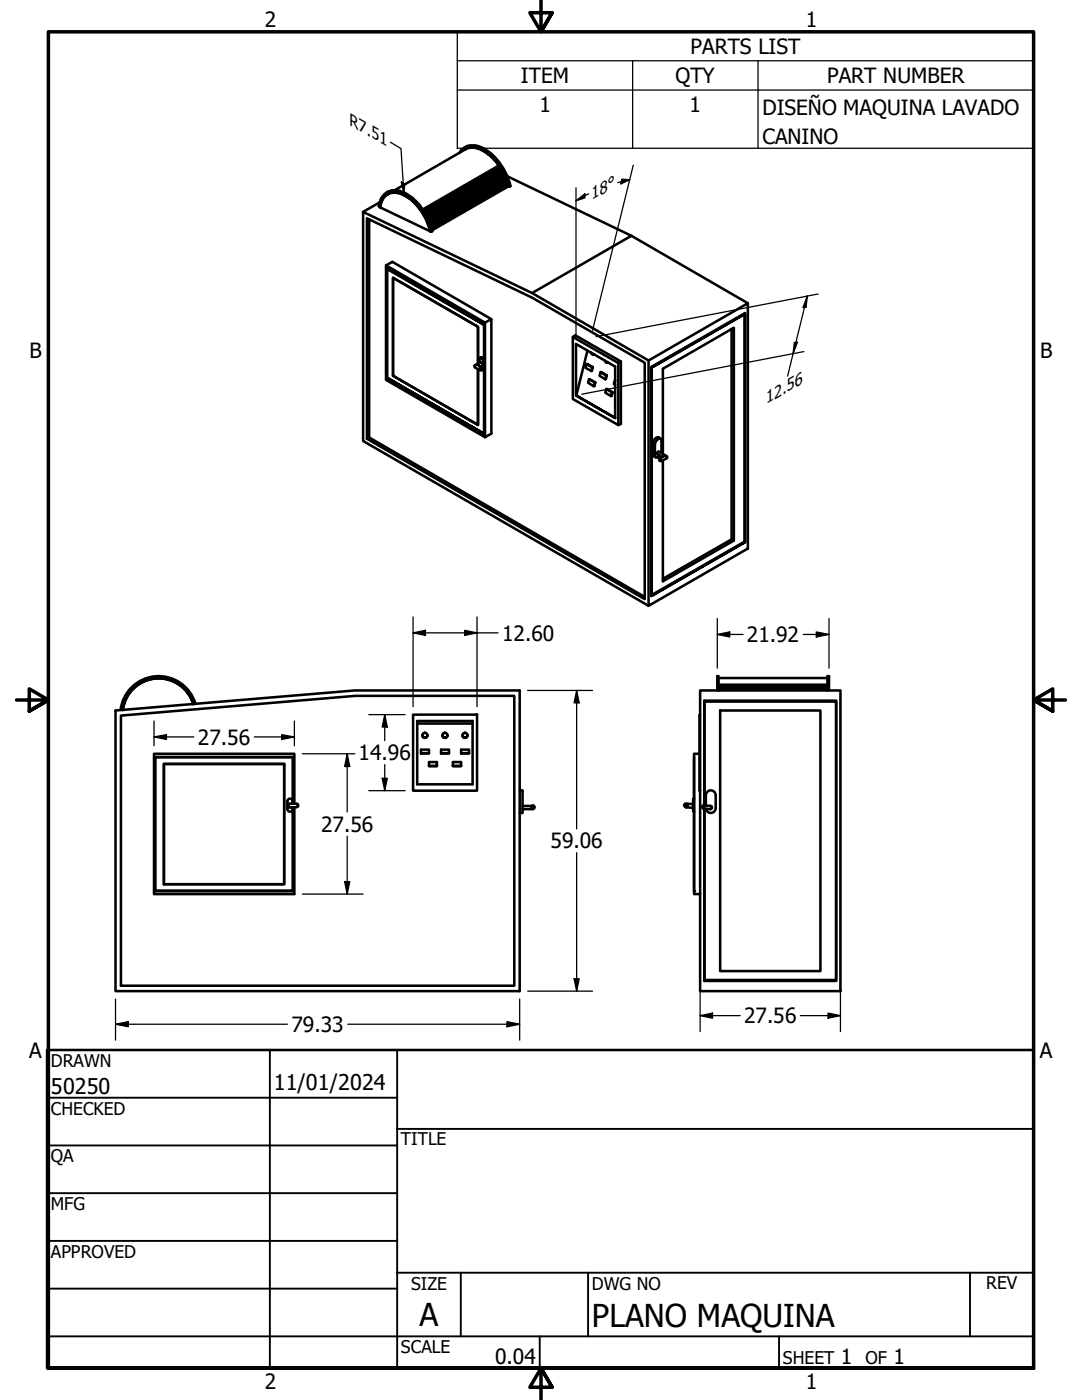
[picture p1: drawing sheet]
<svg xmlns="http://www.w3.org/2000/svg" width="216mm" height="279mm" viewBox="0 0 216 279" stroke-linecap="round" stroke-linejoin="round" font-family="sans-serif">
<!-- layer: Visible (ANSI) -->
<g fill="none" stroke="#000" stroke-width=".51">
<path d="M76.7 39.3a3 3 0 0 1 3.8-.4 10.8 10.8 0 0 1 5.2 6.6l.2 .7-10-4.8 .2-1.2zM77.2 38.4a3.8 3.8 0 0 1 4.1 .4 12.1 12.1 0 0 1 5 7.3l-.4 .1M77.5 38.7h-.1M91.6 30.5a3.1 3.1 0 0 1 4.5-.8 11.5 11.5 0 0 1 5.6 7.6M92.6 29.5a4.1 4.1 0 0 1 4.7 .6 12.3 12.3 0 0 1 4.6 7l-.5 .1M92.8 29.8a3.9 3.9 0 0 1 4.5 1l1 .8 1.2 1.5M92.9 29.8l-14.2 8.2M99.8 33.4l.1 .3M99.8 33.4l-.2-.4-15.2 8.8M100.1 34l-.2-.3-15.1 8.7M100.1 34l.2 .4M100.3 34.3l.2 .4-15.2 8.7"/>
<path d="M100.5 34.7v.1M100.6 34.8l.2 .3-15.2 8.8M100.7 35.2l.1 .1M100.8 35.3l-15.1 8.8M100.8 35.3l-15.2 8.7M100.8 35.3l.2 .3-15.2 8.8M100.9 35.7l.1 .2M101 35.9l.2 .4-15.2 8.7M101.2 36.3v.1M101.2 36.4l.1 .4-15.1 8.7M101.2 35.2l24.8 11.9M101.3 36.8l.1 .4"/>
<path d="M101.4 37.2l-15.1 8.7M72.5 42.3v45.7l56.9 32.9M72.5 42.3l33.7 16.2 23.2 13.4M73.7 43.8v43.5l-.5 .3v-44l33 15.8 22.5 13v47.2l-55.5-32M75.8 40.4l-3.3 1.9M75.9 41.3l-.3-.2a3.2 3.2 0 0 1 2.8-3 7.5 7.5 0 0 1 5.6 3.6l1.5 2.6 .6 1.9M77 53l1.3-.7 19.7 11.4v22.9l-1.2 .6-19.8-11.4v-22.8l19.8 11.4v22.8M77.2 53.5l19.4 11.3-19.4-11.3v21.9l19.4 11.3M77.2 53.7v21.7v-21.7l19.4 11.1v21.8M78.4 55.4v19.6l17 9.8v-11.1v11.1l-17-9.8v-19.6l17 9.8v7.4v-7.4zM84.6 42.2l15.2-8.8zM85 42.7l15.1-8.7z"/>
<path d="M85.2 43.1l15.1-8.8zM85.4 43.6l15.2-8.8zM85.9 44.6l15.1-8.7zM86 45.1l15.2-8.7zM106.2 58.5l19.8-11.4 23.2 13.4M77.2 75.4l19.4 11.2zM95.5 73l.7 .3a.37 .37 0 0 1 .1 .6 .37 .37 0 0 1-.6 0l-.9-.6-.1-.3 1.4-.7 .2 .6-.5 .3M95.7 72.4v-.8a.32 .32 0 0 1 .4-.2 .32 .32 0 0 1 .2 .4v1.7M95.8 71.4a.52 .52 0 0 1 .6 .1 .52 .52 0 0 1 .2 .5v1.3l-.2 .2M96.6 64.8v21.9zM98 63.7l-1.2 .7M114.3 67.2l.5-.3 9.1 5.2v12.5l-.5 .2-9.1-5.2z"/>
<path d="M114.3 67.2l9.1 5.3 .5-.4M114.9 78.9v-10.3l7.8 4.6v10.2l-7.8-4.5 7.8 4.5M117 72.6l1.3 .7zM117 72.6l-.2 .8 1.2 .6M117.2 70l-2.2 8.9M117.5 75.7l1.3 .6-.3 .8-1.2-.7 .2-.7 1.3 .6M117.9 70.4l.3 .3h.3M118.2 73.3l-.2 .7 .3-.7M118.4 70.7h.2M118.7 76.3l-.2 .8M119.8 74.3l.2-.1 1.1 .7zM119.8 74.3l-.2 .7 1.2 .7"/>
<path d="M120.7 71.9l.2 .4h.4l-.1 .1M121 77.7l1.2 .6-.3 .8-1.1-.7 .2-.7 .1-.1 1.1 .7M121 74.9l-.2 .8 .3-.8M122.1 78.3l-.2 .8M122.7 75.9l-.2 .7 .2 .2M122.7 75.9h.1M123.4 72.5v12.3M129.4 71.9l19.8-11.4v49l-19.8 11.4zM130 73.3v45.4zM130 73.3l18.6-10.6zM146 65.7v41.9l.4 .3-14.1 8.1v-24.2M148.6 62.7v45.4l-18.6 10.6"/>
<path d="M148.7 62.5l-18.7 10.7v45.7l18.7-10.7-18.7 10.7M73.7 87.3l55 31.8M132 90.4v-2.5l-.6-.6a1.01 1.01 0 0 0-1.1 1v2.6l.6 .4h.3l.4-.4M132.3 90.6v-17l14.1-8.2v42.5M132.4 91.1l-.7 .3a.32 .32 0 0 0-.1 .4 .32 .32 0 0 0 .4 .2l1-.6a.24 .24 0 0 0 .2-.2 .24 .24 0 0 0-.2-.2l-1.6-.9-.2 .1v.5l.9 .5M146 107.6l-13.7 7.9M148.7 108.2v-45.7v45.7M36 136.8a7.3 7.3 0 0 0-11.5 4.9M36.3 137l.2 .2M36.8 137.5l.2 .3M37.3 138.1l.1 .1M37.4 138.1v.1"/>
<path d="M37.6 138.5l.1 .1M37.9 139l.1 .2M38.2 139.5l.1 .2M38.3 139.6v.1M139.7 137.8h28v60h-28zM143.1 137.8v-2.9h.3v2.9M143.4 135.3h21.7M143.4 137.4h21.7M143.4 137h21.7M165.1 137.7h-21.7v.1M165.1 137.2h-21.7v.3h21.7M165.1 136.7h-21.7v.3h21.7"/>
<path d="M165.1 137.8v-2.9h.3v2.9M23.1 141.8l47.7-4h32.9v60h-80.6zM24.1 142.8l46.8-3.9h31.7v57.8h-78.5zM24.1 141.6l.4 .1M32.7 152.5h24v24h-24zM38.4 140.1l.2 .4a7.2 7.2 0 0 0-7.5-5.1 7.2 7.2 0 0 0-6.6 6.3M38.4 140h.1M38.6 140.5h.1M38.6 140.5a7.3 7.3 0 0 0-7.6-5.2 7.3 7.3 0 0 0-6.6 6.4M39 140.4a7.7 7.7 0 0 0-8-5.4 7.7 7.7 0 0 0-6.9 6.6M39 140.4l-.4 .1M57.3 159.9v1.5a.54 .54 0 0 0 .6 .6 .54 .54 0 0 0 .5-.6"/>
<path d="M57.3 159.9a.54 .54 0 0 1 .6-.5 .54 .54 0 0 1 .5 .5M58.4 159.9v.5M82.4 142.6h12.8v15.2h-12.8zM83.2 143.9h11.1v12.6h-11.1zM83.2 144.4h11.1M84 150.3v-.7h1.6v.8h-1.6l1.6-.1M84.3 146.7a.51 .51 0 0 0 .5 .6 .51 .51 0 0 0 .5-.6M85.6 152.8l1.6 .1h-1.6v-.8h1.6v.7M88 150.3v-.7h1.6v.8h-1.6l1.6-.1M88.3 146.7a.51 .51 0 0 0 .5 .6 .51 .51 0 0 0 .5-.6M90.4 152.8l1.6 .1h-1.6v-.8h1.6v.7M92 150.3v-.7h1.6v.8h-1.6l1.6-.1"/>
<path d="M92.3 146.7a.51 .51 0 0 0 .5 .6 .51 .51 0 0 0 .5-.6M103.7 157.7h.5M104.2 157.7l.1 .1M104.3 157.9l-.1 4.3M138.5 151.1v26.8M138.5 159.4h-.2v2.5h.2M139.6 150.4h-1.1v28h1.2M139.7 142.6h-.1v15.2h.1M143.7 141.8h20v52h-20zM57.9 161.1h1.2a.35 .35 0 0 0 .4-.3 .35 .35 0 0 0-.4-.4h-1.3a.4 .4 0 0 0-.3 .6 .4 .4 0 0 0 .7 .1M58.4 161.1v.3M58.4 160.4v-9.3h-27.4v26.6h27.4v-16.6"/>
<path d="M58.5 160.4v-9.3h-27.6v26.8h27.6v-16.8M58.7 160.4v-10h-28v28h28v-17.3M103.7 162.2h.5M104.3 160.8h1.8M106 161.1a.33 .33 0 0 1 .4-.3 .33 .33 0 0 1 .3 .3 .33 .33 0 0 1-.3 .3l-2.1 .1M136.8 161.1l1.5 .1M136.9 160.4l1.4 .1M140.1 160.9l.3-.2 1.5 .1 .1 .2v.3l-.2 .2-1.5-.1-.2-.3M140.2 160.9v.2M140.5 160.7v-20.9h26.4v56h-26.4v-34.4M140.6 160.8v-20.8h26.2v55.6h-26.2v-34.2M140.8 160.8v-2.1a.98 .98 0 0 1 1-1 .98 .98 0 0 1 1 1v2.5"/>
<path d="M142.8 161.3a.98 .98 0 0 1-.9 .9 .98 .98 0 0 1-1-.8"/>
<circle cx="84.8" cy="146.7" r=".47"/>
<circle cx="88.8" cy="146.7" r=".47"/>
<circle cx="92.8" cy="146.7" r=".47"/>
<circle cx="136.9" cy="160.8" r=".35"/>
</g>
<g fill="#000">
<circle cx="100.3" cy="34.4" r=".25"/>
<circle cx="100.5" cy="34.8" r=".25"/>
<circle cx="101" cy="35.9" r=".25"/>
<circle cx="101.2" cy="36.4" r=".25"/>
<circle cx="85.9" cy="46.2" r=".25"/>
<circle cx="78.4" cy="75" r=".25"/>
<circle cx="36.5" cy="137.2" r=".25"/>
<circle cx="36.8" cy="137.5" r=".25"/>
<circle cx="37.1" cy="137.7" r=".25"/>
<circle cx="37.3" cy="138" r=".25"/>
<circle cx="37.7" cy="138.5" r=".25"/>
<circle cx="37.7" cy="138.6" r=".25"/>
<circle cx="37.9" cy="138.9" r=".25"/>
<circle cx="38" cy="139.1" r=".25"/>
<circle cx="38.2" cy="139.5" r=".25"/>
<circle cx="24.5" cy="141.7" r=".25"/>
<circle cx="138.5" cy="177.9" r=".25"/>
</g>
<!-- layer: Visible Narrow (ANSI) -->
<g fill="none" stroke="#000" stroke-width=".38">
<path d="M94.9 72.8h.2l-.3 .2v.3M95.5 73l-.4-.2h.5l.1 .3M95.8 73.7a.2 .2 0 0 1 .3-.1 .2 .2 0 0 1 0 .3 .2 .2 0 0 1-.3-.1zM96 73.9h.1M96.2 73.3a.37 .37 0 0 0-.4 .1 .37 .37 0 0 0-.1 .5M96.6 72l-.2 .1M96.6 73.2l-.2 .1M130.2 90.6l.4 .2M130.2 88.5l.4 .3M130.6 88.8h.1M130.6 90.8h.1M130.6 90.8l.2 .4"/>
<path d="M130.6 88.8v2M130.7 90.8a.45 .45 0 0 0 .4 .5 .45 .45 0 0 0 .5-.4M130.7 88.8a1.08 1.08 0 0 1 1.1-1.2l.2 .3v2.2M130.7 88.8v2M131.6 91.7l.2 .1-.1 .1zM131.7 91.4l.3 .3v.3M131.8 87.5a1.18 1.18 0 0 0-1.2 1.3M132 90v.4M132.4 91.1l.4-.1h-.5l-.1 .2M133 91h-.2l.1 .1a.24 .24 0 0 1 .2 .2 .24 .24 0 0 1-.1 .2"/>
</g>
<circle cx="132" cy="88" r=".19" fill="#000"/>
<!-- layer: Symbol (ANSI) -->
<path d="M91.2 12.1v-5.7h115v5.7M91.2 12.1h115v5.9M91.2 12.1v17.5h115v-11.6M91.2 18h115M126.2 12.1v17.5M151.3 12.1v17.5" fill="none" stroke="#000" stroke-width=".25"/>
<!-- layer: Border (ANSI) -->
<path d="M107.9 0v6.4l-2.2-3.9h4.5l-2.3 3.9 2.3-3.9M3.3 139.7h6.4l-3.9-2.2v4.4l3.9-2.2-3.9 2.2M212.6 139.7h-6.4l3.9-2.2v4.4l-3.9-2.2 3.9 2.2M9.7 273v-266.6h196.5v266.6h-196.5h196.5M110.2 276.9l-2.3-3.9 2.3 3.9h-4.5l2.2-3.9v6.4" fill="none" stroke="#000" stroke-width=".7"/>
<!-- layer: Title (ANSI) -->
<g fill="none" stroke="#000" stroke-width=".38">
<path d="M9.4 219.1h69.8M53.8 209.5v63.5M79.2 209.5v63.5M9.4 228.6h69.8M9.4 238.1h69.8M79.2 225.3h127M9.4 247.6h69.8M9.4 257.2h69.8M79.2 254h127M91.9 254v12.7M117.3 254v12.7M193.5 254v12.7"/>
<path d="M9.4 266.7h196.8M107.7 266.7v6.3M155.4 266.7v6.3"/>
</g>
<path d="M9.4 209.5h196.8v63.5h-196.8z" fill="none" stroke="#000" stroke-width=".51"/>
<!-- layer: Dimension (ANSI) -->
<g fill="none" stroke="#000" stroke-width=".25">
<path d="M77.9 28.4l2.1 1.3 .6 8.9M80.1 36.3l.7 .4-.2 1.9zM114.9 37.5v29.8M117.5 38.7l-2.6 1.4M124.1 35.8l1.6 .1-1.8 .8zM125.7 35.9l-2.4 .5M126.4 33l-8.2 32.9M114.9 40.1l1.8-1.4v.8zM161.1 59.1l-.3 2.2-.6 .1zM161.1 59.1l-3.9 16M163.3 58.7l-44.4 8.5M158.5 68.4l.6-.1-.9 2.3z"/>
<path d="M160.4 70.2l-44.3 8.5M82.4 126.3l2.5-.5v1zM82.4 126.3h17M82.4 123.1v17.9M92.7 125.8l2.5 .5-2.5 .5zM95.2 123.1v17.9M105.3 137.8h12.9M115.1 137.8l.5 2.5h-1zM115.1 137.8v27.6M139.7 139.4v66.5M143.1 126.6l2.5-.5v1zM143.1 126.6h5.2"/>
<path d="M143.1 123.4v9.9M160.3 126.6h5.1M162.9 126.1l2.5 .5-2.5 .5zM165.4 123.4v9.9M167.7 139.4v66.5M30.7 147.1l2.5-.5v1zM30.7 147.1h8M30.7 143.9v4.9M50.7 147.1h8M56.2 146.6l2.5 .5-2.5 .5zM58.7 143.9v4.9M60.3 150.4h10.5"/>
<path d="M69.3 150.4l.5 2.6h-1zM69.3 150.4v11.7M73.6 142.6h7.2M73.6 157.8h7.2M76.3 155.3h1l-.5 2.5zM76.8 142.6l.5 2.5h-1zM76.8 142.6v5.2M76.8 152.6v5.2M60.3 178.4h12.2M68.8 176h1l-.5 2.4zM69.3 166.9v11.5M115.1 170.2v27.6"/>
<path d="M23.1 199.4v8.2M103.7 199.4v8.2M105.3 197.8h12.9M114.6 195.3h1l-.5 2.5zM23.1 204.4l2.5-.5v1zM23.1 204.4h34.2M69.4 204.4h34.3M101.2 203.9l2.5 .5-2.5 .5zM139.7 202.7l2.5-.5v1zM139.7 202.7h8M159.7 202.7h8M165.2 202.2l2.5 .5-2.5 .5z"/>
</g>
<g fill="#000">
<path d="M80.1 36.3l.7 .4-.2 1.9z" fill-rule="evenodd"/>
<path d="M114.9 40.1l1.8-1.4v.8z" fill-rule="evenodd"/>
<path d="M124.1 35.8l1.6 .1-1.8 .8z" fill-rule="evenodd"/>
<path d="M158.5 68.4l.6-.1-.9 2.3z" fill-rule="evenodd"/>
<path d="M161.1 59.1l-.3 2.2-.6 .1z" fill-rule="evenodd"/>
<path d="M82.4 126.3l2.5-.5v1z" fill-rule="evenodd"/>
<path d="M92.7 125.8l2.5 .5-2.5 .5z" fill-rule="evenodd"/>
<path d="M143.1 126.6l2.5-.5v1z" fill-rule="evenodd"/>
<path d="M162.9 126.1l2.5 .5-2.5 .5z" fill-rule="evenodd"/>
<path d="M30.7 147.1l2.5-.5v1z" fill-rule="evenodd"/>
<path d="M56.2 146.6l2.5 .5-2.5 .5z" fill-rule="evenodd"/>
<path d="M69.3 150.4l.5 2.6h-1z" fill-rule="evenodd"/>
<path d="M76.3 155.3h1l-.5 2.5z" fill-rule="evenodd"/>
<path d="M76.8 142.6l.5 2.5h-1z" fill-rule="evenodd"/>
<path d="M115.1 137.8l.5 2.5h-1z" fill-rule="evenodd"/>
<path d="M68.8 176h1l-.5 2.4z" fill-rule="evenodd"/>
<path d="M114.6 195.3h1l-.5 2.5z" fill-rule="evenodd"/>
<path d="M23.1 204.4l2.5-.5v1z" fill-rule="evenodd"/>
<path d="M101.2 203.9l2.5 .5-2.5 .5z" fill-rule="evenodd"/>
<path d="M139.7 202.7l2.5-.5v1z" fill-rule="evenodd"/>
<path d="M165.2 202.2l2.5 .5-2.5 .5z" fill-rule="evenodd"/>
</g>
<g font-size="6.3">
<text x="83.7" y="264.5">A</text>
<text x="118.1" y="264.7">PLANO MAQUINA</text>
</g>
<g font-size="4.3">
<text x="10.2" y="218.2">50250</text>
<text x="54.6" y="217.6">11/01/2024</text>
</g>
<g font-size="4.2">
<text x="52.8" y="5.3">2</text>
<text x="160.8" y="5.3">1</text>
<text x="137.8" y="10.8">PARTS LIST</text>
<text x="103.9" y="16.6">ITEM</text>
<text x="134.8" y="16.6">QTY</text>
<text x="165" y="16.6">PART NUMBER</text>
<text x="107.6" y="22.4">1</text>
<text x="137.6" y="22.4">1</text>
<text x="152.1" y="22.9">DISEÑO MAQUINA LAVADO</text>
<text x="152.1" y="28.7">CANINO</text>
<text x="5.9" y="71.4">B</text>
<text x="207.6" y="71.4">B</text>
<text x="100.2" y="127.8">12.60</text>
<text x="149" y="128.1">21.92</text>
<text x="39.5" y="148.6">27.56</text>
<text x="71.6" y="151.8">14.96</text>
<text x="64.1" y="166">27.56</text>
<text x="109.9" y="169.3">59.06</text>
<text x="58.2" y="205.9">79.33</text>
<text x="148.5" y="204.2">27.56</text>
<text x="5.8" y="211.1">A</text>
<text x="207.5" y="211.1">A</text>
<text x="98.8" y="272.2">0.04</text>
<text x="167.8" y="272.2">1</text>
<text x="178.3" y="272.2">1</text>
<text x="52.8" y="277.1">2</text>
<text x="160.8" y="277.1">1</text>
</g>
<g font-size="3.5">
<text x="10.2" y="212.9">DRAWN</text>
<text x="10.2" y="222.4">CHECKED</text>
<text x="10.2" y="232">QA</text>
<text x="80" y="228.6">TITLE</text>
<text x="10.2" y="241.5">MFG</text>
<text x="10.2" y="251">APPROVED</text>
<text x="82" y="257.4">SIZE</text>
<text x="118.1" y="257.4">DWG NO</text>
<text x="196.8" y="257.3">REV</text>
<text x="80" y="270.1">SCALE</text>
<text x="156.2" y="272.2">SHEET</text>
<text x="172.7" y="272.2">OF</text>
</g>
<g font-size="3.4">
<text x="69.7" y="25" transform="rotate(30 69.7 25)">R7.51</text>
<text x="118" y="40" transform="rotate(-30 118 40)">18°</text>
<text x="152.9" y="80.7" transform="rotate(-30 152.9 80.7)">12.56</text>
</g>
</svg>
